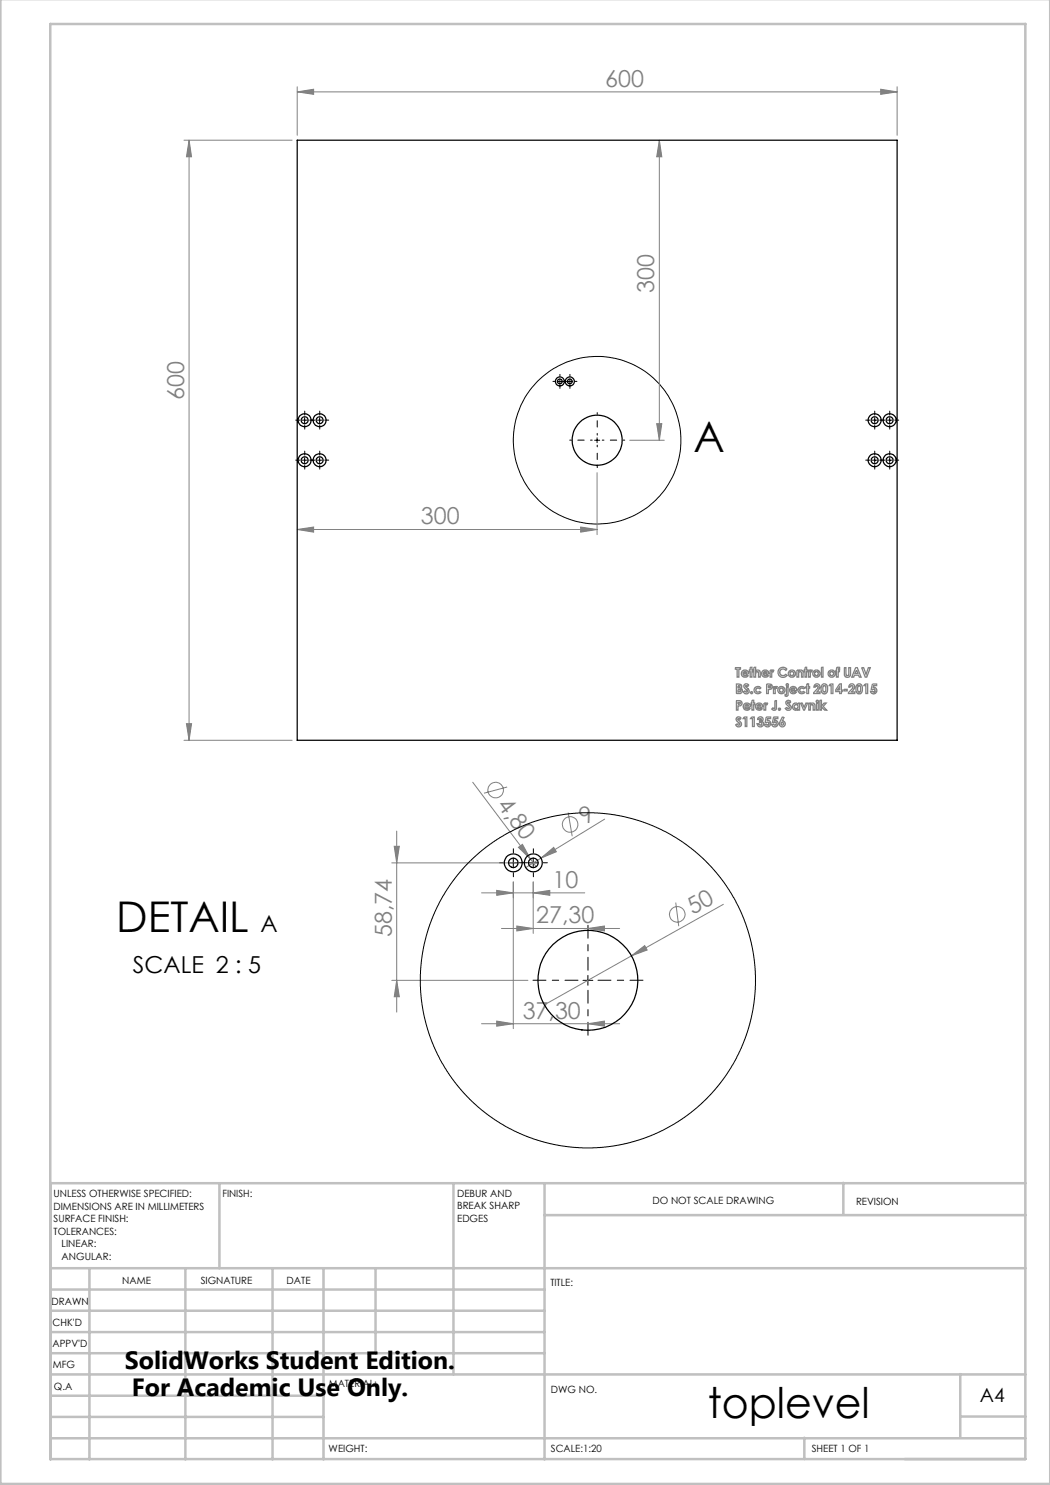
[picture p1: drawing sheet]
<svg xmlns="http://www.w3.org/2000/svg" width="210mm" height="297mm" viewBox="0 0 210 297" stroke-linecap="round" stroke-linejoin="round" font-family="sans-serif">
<g fill="none" stroke="#808080" stroke-width=".2">
<path d="M59.4 18.4l3.3-.6v1.1zM59.4 17.4v9.7M59.4 18.4h120M176.1 17.8l3.3 .6-3.3 .5zM179.4 17.4v9.7M36.8 28h21.6M37.8 28l.5 3.4h-1zM37.8 28v120.1M131.9 28l.5 3.4h-1.1zM131.9 28v60M119.4 94.5v12.4M125.9 88h7"/>
<path d="M131.3 84.7h1.1l-.5 3.3zM59.4 105.9l3.3-.5v1zM59.4 105.9h60M116.1 105.4l3.3 .5-3.3 .5zM36.8 148.1h21.6M37.3 144.7h1l-.5 3.4zM94.5 156.5l11.6 15.3M101.4 157.4l-4.6 1.2M78.4 172.6h24.5M78.8 169.3h1.1l-.6 3.3zM79.3 166.2v36.2M96.3 178.6h20.6"/>
<path d="M99.3 178.1l3.4 .5-3.4 .5zM102.7 176.4v29.3M103.7 169.5l.8-.6 1.6 2.9zM106.1 171.8l1.1 1.6M106.6 178.6l3.4-.5v1zM106.6 176.4v10.3M108.2 171.6l2.5-2.1 .6 .9zM108.2 171.6l-3.1 1.9M113.6 162.5l.8 4.7M120.9 163.8l-12.7 7.8M78.4 196.1h27.2M79.3 196.1l.6 3.3h-1.1z"/>
<path d="M100.3 185.7h23.6M103.4 185.2l3.2 .5-3.2 .5zM117.6 185.7l3.3-.5v1zM126.3 191.2l2.6-2.1 .5 .9zM126.3 191.2l-17.4 9.8M135.1 180.5l.6 4.7M144.7 180.9l-18.4 10.3M96.3 204.7h27.6M99.3 204.2l3.4 .5-3.4 .5zM117.6 204.7l3.3-.5v1z"/>
<circle cx="99.1" cy="158" r="1.56"/>
<circle cx="114" cy="164.9" r="1.56"/>
<circle cx="135.5" cy="182.9" r="1.55"/>
</g>
<g fill="none" stroke="#000" stroke-width=".2">
<path d="M111.5 76.3h1M112 75.8v1M113.5 76.3h1M114 75.8v1M60.4 92h1M60.4 84h1M60.9 83.5v1.1M60.9 91.5v1M63.4 92h1M63.4 84h1M63.9 83.5v1.1M63.9 91.5v1"/>
<path d="M118.9 88h1M119.4 87.6v.9M174.4 92h1M174.4 84h1M174.9 83.5v1.1M174.9 91.5v1M177.4 92h1M177.4 84h1M177.9 83.5v1.1M177.9 91.5v1M101.7 172.6h1.9M102.7 171.6v2"/>
<path d="M105.7 172.6h2M106.6 171.6v2M116.6 196.1h2M117.6 195.1v2"/>
<circle cx="119.4" cy="88.1" r="16.8"/>
</g>
<g fill="none" stroke="#808080" stroke-width=".25">
<path d="M147.1 133.5h1v.3h-.3v1.6h-.4v-1.6h-.3zM147.3 136.8l.9 .1 .1 .5a.4 .4 0 0 0 .1 .6 .55 .55 0 0 1-.6 .7h-.5zM147.6 137.2h.1a.24 .24 0 0 1 .3 .3 .24 .24 0 0 1-.4 .1zM147.6 137.9h.2a.27 .27 0 0 1 .3 .3 .27 .27 0 0 1-.4 .2h-.1zM148.4 134.3a.73 .73 0 0 1 .9-.3 .73 .73 0 0 1 .4 .8h-1.1l.2 .3h.4l.1-.1 .3 .1-.3 .3a.74 .74 0 0 1-.9-.2 .74 .74 0 0 1 0-.9zM148.7 134.4l.4-.1 .3 .2h-.8zM148.9 136.9a.58 .58 0 0 1 .9 .2l-.3 .2a.22 .22 0 0 0-.2-.2 .22 .22 0 0 0-.2 .2 .22 .22 0 0 0 .2 .2l.3 .2a.59 .59 0 0 1 0 1 .59 .59 0 0 1-.9-.3l.3-.2a.27 .27 0 0 0 .2 .3 .27 .27 0 0 0 .3-.3 .27 .27 0 0 0-.2-.3 .68 .68 0 0 1-.4-1zM150 133.5h.4v.5h.2v.3h-.2v1.1h-.4v-1.1h-.1v-.3h.1zM150.8 133.5h.3v.7a.51 .51 0 0 1 .6-.2 .51 .51 0 0 1 .3 .5v.9h-.3v-.6a.33 .33 0 0 0-.4-.5 .33 .33 0 0 0-.2 .6v.5h-.3zM151 137.6l.2-.2 .5-.1 .5 .3-.3 .2-.3-.2a.41 .41 0 0 0-.4 .6 .41 .41 0 0 0 .7 .1l.3 .2a.76 .76 0 0 1-1.1 .1 .76 .76 0 0 1-.1-1zM152.5 134.2a.74 .74 0 0 1 .9-.1 .74 .74 0 0 1 .4 .7h-1.1l.2 .3h.3l.2-.1 .3 .1-.3 .3a.73 .73 0 0 1-1-.3 .73 .73 0 0 1 .1-.9zM152.8 134.4l.4-.1 .2 .2h-.7z"/>
<path d="M153.3 136.8l.9 .1 .2 .3-.1 .6-.6 .1v.8h-.4zM153.7 137.2h.1a.21 .21 0 0 1 .3 .2 .21 .21 0 0 1-.3 .1h-.1zM154 134h.3v.2l.4-.2v.3a.29 .29 0 0 0-.4 .1 .29 .29 0 0 0 0 .4v.6h-.3zM154.7 137.3h.3v.2l.2-.2h.2l-.1 .3-.3 .2v.9h-.3zM155.8 133.8l.4-.3h.7l.5 .3-.2 .3a.67 .67 0 0 0-1-.1 .67 .67 0 0 0 0 1 .67 .67 0 0 0 1-.1l.2 .2-.3 .2a1 1 0 0 1-1.3-.2 1 1 0 0 1 0-1.3zM157.3 137.3h.3v1.5a.38 .38 0 0 1-.1 .4 .38 .38 0 0 1-.5 0v-.3l.2 .1 .1-.2zM158.1 137.5a.73 .73 0 0 1 .8-.1 .73 .73 0 0 1 .4 .7h-1v.2a.44 .44 0 0 0 .7 0l.3 .1-.4 .3a.74 .74 0 0 1-.9-.3 .74 .74 0 0 1 .1-.9zM158.4 137.7l.2-.1 .4 .2h-.7zM159.4 134l.4 .1a.49 .49 0 0 1 .6-.1 .49 .49 0 0 1 .2 .5v.9h-.3v-.6a.34 .34 0 0 0-.3-.5 .34 .34 0 0 0-.3 .6v.5h-.3zM159.8 137.5l.5-.2 .5 .1 .2 .2-.3 .2-.2-.2-.4 .1-.2 .4 .3 .3 .5-.1 .3 .2a.75 .75 0 0 1-1.1 .1 .75 .75 0 0 1-.1-1.1zM161 133.5h.3v.5h.3v.3h-.3v1.1h-.3v-1.1h-.2v-.3h.2zM161.4 136.8h.3v.5h.2v.3h-.2v1.1h-.3v-1.1h-.2v-.3h.2z"/>
<path d="M161.7 134h.3v.2l.4-.2-.1 .3a.28 .28 0 0 0-.3 .2 .28 .28 0 0 0 .1 .3v.6h-.4zM162.9 137a.64 .64 0 0 1 1 0 .64 .64 0 0 1-.2 1l-.3 .4h.6v.3h-1.3v-.2l.6-.6a.39 .39 0 0 0 .3-.4 .39 .39 0 0 0-.3-.3l-.2 .2h-.3zM164.3 133.5h.3v1.9h-.3zM164.5 136.9l.5-.1 .5 .4v1.1l-.4 .4h-.5l-.3-.3-.1-.9zM164.7 137.2a.45 .45 0 0 1 .5 .2 .45 .45 0 0 1 0 .5 .36 .36 0 0 1-.3 .5 .36 .36 0 0 1-.3-.5zM166.1 136.8h.5v1.9h-.4v-1.6h-.4zM167.4 133.6l.5-.1v.3h-.2v.2h.2v.3h-.3v1.1h-.3l-.1-1.4zM167.9 136.8h.4v1.2h.2l-.2 .7h-.4v-.4h-.8v-.3zM167.9 137.4v.6h-.4zM168.8 137.9h.6v.3h-.6zM168.9 133.5h.3v1.3a.29 .29 0 0 0 .3 .3 .29 .29 0 0 0 .3-.4v-1.2h.3v1.2a.64 .64 0 0 1-.7 .8 .64 .64 0 0 1-.5-.8zM169.9 137a.63 .63 0 0 1 .9 0 .63 .63 0 0 1-.1 1l-.4 .4h.7v.3h-1.3v-.2l.6-.6a.43 .43 0 0 0 .3-.3 .43 .43 0 0 0-.3-.5l-.2 .3h-.3z"/>
<path d="M171.1 133.5h.3l.8 1.9h-.3l-.2-.4h-.8l-.2 .4h-.3zM171.3 134l.3 .7h-.6zM171.5 136.9a.7 .7 0 0 1 .8 .1 .7 .7 0 0 1 .2 .8l-.1 .7-.3 .2h-.6l-.3-.5a1.49 1.49 0 0 1 .3-1.3zM171.7 137.2a.44 .44 0 0 1 .4 .2 .44 .44 0 0 1 0 .5 .33 .33 0 0 1 0 .4 .33 .33 0 0 1-.5 0l-.1-.8zM172.3 133.5h.4l.5 1.4 .5-1.4h.4l-.7 1.9h-.4zM173 136.8h.5v1.9h-.3v-1.6h-.4zM174.5 136.8h.8v.3h-.6v.4a.65 .65 0 0 1 .7 .6 .65 .65 0 0 1-.6 .7 .65 .65 0 0 1-.7-.5h.4l.2 .1 .3-.1-.1-.5-.7 .1zM147.3 140.1l.8 .1 .3 .4-.2 .5-.6 .1v.8h-.3zM147.4 143.5a.6 .6 0 0 1 .8 .2l-.2 .2a.19 .19 0 0 0-.3-.2 .19 .19 0 0 0 0 .3l.1 .2a.61 .61 0 0 1 .4 1 .61 .61 0 0 1-1.1-.2l.3-.2a.28 .28 0 0 0 .3 .3 .28 .28 0 0 0 .3-.3 .28 .28 0 0 0-.3-.3 .68 .68 0 0 1-.3-1zM147.6 140.5h.1a.22 .22 0 0 1 .3 .1 .22 .22 0 0 1-.3 .3h-.1zM148.8 140.9a.72 .72 0 0 1 .9-.2 .72 .72 0 0 1 .4 .7h-1.1l.2 .3 .5-.1 .3 .1-.3 .3a.73 .73 0 0 1-.9-.2 .73 .73 0 0 1 0-.9zM148.8 143.4h.6v1.9h-.4v-1.6h-.4z"/>
<path d="M149.1 141l.3-.1 .4 .2h-.8zM150.3 143.4h.5v1.9h-.3v-1.6h-.4zM150.4 140h.3v.6h.3v.3h-.3v1.1h-.3v-1.1h-.2v-.3h.2zM151.3 140.9a.72 .72 0 0 1 .8-.2 .72 .72 0 0 1 .4 .7h-1.1l.3 .3 .5-.1 .2 .1-.2 .3a.73 .73 0 0 1-.9-.2 .73 .73 0 0 1 0-.9zM151.5 141l.4-.1 .3 .2h-.7zM151.6 143.6a.52 .52 0 0 1 .8-.1 .52 .52 0 0 1 0 .8l.3 .3a.65 .65 0 0 1-.6 .8 .65 .65 0 0 1-.7-.7h.4a.32 .32 0 0 0 .4 .3 .32 .32 0 0 0 .2-.4 .32 .32 0 0 0-.5-.1v-.4a.25 .25 0 0 0 .3-.1 .25 .25 0 0 0 0-.3l-.7 .2zM152.8 140.6h.3v.2l.4-.2-.1 .3a.34 .34 0 0 0-.3 .6v.5h-.3zM153.2 143.4h.9v.3h-.6v.4a.64 .64 0 0 1 .6 .6 .64 .64 0 0 1-.5 .7 .64 .64 0 0 1-.7-.6h.3a.28 .28 0 0 0 .4 .2 .28 .28 0 0 0 .1-.4 .28 .28 0 0 0-.4-.1h-.3zM154.7 143.4h.9v.3h-.6l-.1 .4a.64 .64 0 0 1 .7 .6 .64 .64 0 0 1-.5 .7 .64 .64 0 0 1-.8-.6l.5 .2a.29 .29 0 0 0 .4-.1 .29 .29 0 0 0 0-.4 .29 .29 0 0 0-.4 0h-.3l.2-1.1M155 140.1h.3v1.3a.52 .52 0 0 1-.3 .6 .52 .52 0 0 1-.7-.2l.3-.2a.2 .2 0 0 0 .2 .1 .2 .2 0 0 0 .2-.2zM156.5 143.4l.3 .1-.3 .7a.6 .6 0 0 1 .5 .8 .6 .6 0 0 1-.9 .3 .6 .6 0 0 1-.1-.9zM157.2 140.3l.1-.1a.57 .57 0 0 1 .9 .2l-.3 .2a.23 .23 0 0 0-.2-.2 .23 .23 0 0 0-.2 .2 .23 .23 0 0 0 .3 .2l.2 .2a.6 .6 0 0 1 0 1 .6 .6 0 0 1-.9-.3l.3-.2a.27 .27 0 0 0 .2 .3 .27 .27 0 0 0 .3-.3 .27 .27 0 0 0-.2-.3 .67 .67 0 0 1-.5-.9z"/>
<path d="M158.7 140.8l.6-.2 .3 .2v-.2h.3v1.4h-.3v-.1a.72 .72 0 0 1-1-.1 .72 .72 0 0 1 .1-1zM160.1 140.6h.3l.4 .9 .4-.9h.3l-.6 1.4h-.2zM161.7 140.6h.4v.2a.51 .51 0 0 1 .5-.2 .51 .51 0 0 1 .4 .5v.9h-.4v-.6a.34 .34 0 0 0-.3-.5 .34 .34 0 0 0-.2 .6v.5h-.4zM163.3 140.6h.4v1.4h-.4zM164 140h.3v1.2l.5-.6h.4l-.6 .7 .7 .7h-.4l-.6-.6v.6h-.3z"/>
<circle cx="150.3" cy="138.5" r=".2"/>
<circle cx="156.3" cy="138" r=".73"/>
<circle cx="156.3" cy="138" r=".4"/>
<circle cx="157.5" cy="137" r=".22"/>
<circle cx="158.4" cy="134.7" r=".39"/>
<circle cx="158.4" cy="134.7" r=".72"/>
<circle cx="163.3" cy="134.7" r=".39"/>
<circle cx="163.3" cy="134.7" r=".72"/>
<circle cx="166.3" cy="134.7" r=".39"/>
<circle cx="166.3" cy="134.7" r=".71"/>
<circle cx="155.9" cy="141.8" r=".2"/>
<circle cx="156.5" cy="144.7" r=".25"/>
<circle cx="159.2" cy="141.3" r=".4"/>
<circle cx="163.5" cy="140.3" r=".21"/>
</g>
<path d="M115.6 196h-9M117.6 194v-9M117.6 198v9M119.6 196h9" fill="none" stroke="#000" stroke-width=".2" stroke-dasharray="15.2 1.3 1.3 1.3" stroke-dashoffset="12.6"/>
<g fill="none" stroke="#000" stroke-width=".2" stroke-dasharray="15.2 1.3 1.3 1.3">
<path d="M111 76.3h-.4M112 75.3v-.4M112 77.3v.4M113 76.3h-.4M113 76.3h.4M114 75.3v-.4M114 77.3v.4M115 76.3h.4M59.9 92h-.8M59.9 84h-.8M60.9 91v-.8M60.9 93v.8"/>
<path d="M60.9 83v-.8M60.9 85v.8M61.9 92h.8M61.9 84h.8M62.9 84h-.8M62.9 92h-.8M63.9 83v-.8M63.9 85v.8M63.9 91v-.8M63.9 93v.8M64.9 84h.8M64.9 92h.8"/>
<path d="M173.9 92h-.8M173.9 84h-.8M174.9 91v-.8M174.9 93v.8M174.9 83v-.8M174.9 85v.8M175.9 92h.8M175.9 84h.8M176.9 92h-.8M176.9 84h-.8M177.9 91v-.8M177.9 93v.8"/>
<path d="M177.9 83v-.8M177.9 85v.8M178.9 92h.8M178.9 84h.8M100.7 172.6h-.8M102.7 170.6v-.8M102.7 174.6v.8M104.7 172.6h-.8M104.7 172.6h.8M106.7 170.6v-.8M106.7 174.6v.8M108.7 172.6h.8"/>
</g>
<g fill="none" stroke="#c0c0c0" stroke-width=".5">
<path d="M.1 -.1v296.9h209.9v-296.9M10.1 4.8h195v287h-195zM43.9 236.6v17M90.7 236.6v38.3M108.9 236.6v55.3M168.7 236.6v6.3M205.1 236.6h-195v55.3M10.1 253.6h195M10.1 257.9h98.8M17.9 253.6v38.3M37.1 253.6v38.3M54.5 253.6v38.3"/>
<path d="M64.7 253.6v38.3M75.1 253.6v17M108.9 243h96.2M10.1 270.6h98.8M10.1 266.4h98.8M10.1 262.1h98.8M10.1 279.1h54.6M10.1 274.9h195M192.1 274.8v12.7M10.1 287.7h195M10.1 283.4h54.6M160.9 287.5v4.3"/>
<path d="M192.1 283.3h13"/>
</g>
<path d="M118.4 88h-4.5M119.4 87v-4.5M119.4 89v4.5M120.4 88h4.5" fill="none" stroke="#000" stroke-width=".2" stroke-dasharray="15.2 1.3 1.3 1.3" stroke-dashoffset="14.9"/>
<g fill="#808080">
<path d="M103.7 169.5l.8-.6 1.6 2.9z"/>
<path d="M126.3 191.2l2.6-2.1 .5 .9z"/>
<path d="M108.2 171.6l2.5-2.1 .6 .9z"/>
<path d="M106.6 178.6l3.4-.5v1zM99.3 178.1l3.4 .5-3.4 .5z"/>
<path d="M59.4 18.4l3.3-.6v1.1zM176.1 17.8l3.3 .6-3.3 .5zM103.4 185.2l3.2 .5-3.2 .5zM117.6 185.7l3.3-.5v1zM99.3 204.2l3.4 .5-3.4 .5zM117.6 204.7l3.3-.5v1z"/>
<path d="M116.1 105.4l3.3 .5-3.3 .5zM59.4 105.9l3.3-.5v1z"/>
<path d="M131.3 84.7h1.1l-.5 3.3zM131.9 28l.5 3.4h-1.1zM79.3 196.1l.6 3.3h-1.1zM78.8 169.3h1.1l-.6 3.3z"/>
<path d="M37.8 28l.5 3.4h-1zM37.3 144.7h1l-.5 3.4z"/>
</g>
<g fill="none" stroke="#000" stroke-width=".25">
<path d="M59.4 28h120v120.1h-120z"/>
<circle cx="112" cy="76.3" r=".47"/>
<circle cx="112" cy="76.3" r=".89"/>
<circle cx="114" cy="76.3" r=".47"/>
<circle cx="114" cy="76.3" r=".9"/>
<circle cx="60.9" cy="84" r="1.3"/>
<circle cx="60.9" cy="92" r="1.3"/>
<circle cx="60.9" cy="84" r=".69"/>
<circle cx="60.9" cy="92.1" r=".69"/>
<circle cx="63.9" cy="92" r="1.3"/>
<circle cx="63.9" cy="84" r="1.3"/>
<circle cx="63.9" cy="84" r=".69"/>
<circle cx="63.9" cy="92.1" r=".69"/>
<circle cx="119.4" cy="88.1" r="5"/>
<circle cx="174.9" cy="84" r=".7"/>
<circle cx="174.9" cy="92" r=".7"/>
<circle cx="174.9" cy="84" r="1.3"/>
<circle cx="174.9" cy="92" r="1.3"/>
<circle cx="177.9" cy="84" r=".7"/>
<circle cx="177.9" cy="92" r=".7"/>
<circle cx="177.9" cy="84" r="1.3"/>
<circle cx="177.9" cy="92" r="1.3"/>
<circle cx="102.6" cy="172.6" r="1.8"/>
<circle cx="102.7" cy="172.6" r=".95"/>
<circle cx="106.7" cy="172.6" r="1.8"/>
<circle cx="106.7" cy="172.6" r=".96"/>
<circle cx="117.6" cy="196.1" r="10"/>
</g>
<circle cx="117.6" cy="196.1" r="33.5" fill="none" stroke="#000" stroke-width=".2"/>
<g font-size="8.5">
<text x="138.7" y="90.5">A</text>
<text x="23.2" y="186.4">DETAIL</text>
<text x="141.6" y="283.5">toplevel</text>
</g>
<g font-size="5">
<text x="25" y="273.7">SolidWorks Student Edition.</text>
<text x="26.4" y="279.2">For Academic Use Only.</text>
</g>
<g font-size="4.7" fill="#808080">
<text x="121.1" y="17.3">600</text>
<text x="130.9" y="58.6" transform="rotate(-90 130.9 58.6)">300</text>
<text x="36.8" y="80" transform="rotate(-90 36.8 80)">600</text>
<text x="84.2" y="104.9">300</text>
<text x="99.3" y="161.1" transform="rotate(53 99.3 161.1)">4,80</text>
<text x="117.1" y="165" transform="rotate(-31 117.1 165)">9</text>
<text x="110.5" y="177.5">10</text>
<text x="107.3" y="184.7">27,30</text>
<text x="138.5" y="183.1" transform="rotate(-29 138.5 183.1)">50</text>
<text x="78.4" y="187.4" transform="rotate(-90 78.4 187.4)">58,74</text>
<text x="104.5" y="203.7">37,30</text>
</g>
<g font-size="4.7">
<text x="52.1" y="186.4">A</text>
<text x="26.6" y="194.6">SCALE 2 : 5</text>
</g>
<text font-size="3.9" x="196" y="280.4">A4</text>
<g font-size="2">
<text x="10.7" y="239.5">UNLESS OTHERWISE SPECIFIED:</text>
<text x="44.5" y="239.5">FINISH:</text>
<text x="91.4" y="239.4">DEBUR AND</text>
<text x="10.7" y="242">DIMENSIONS ARE IN MILLIMETERS</text>
<text x="10.7" y="244.5">SURFACE FINISH:</text>
<text x="91.4" y="241.9">BREAK SHARP</text>
<text x="91.4" y="244.4">EDGES</text>
<text x="130.5" y="240.8">DO NOT SCALE DRAWING</text>
<text x="171.2" y="241">REVISION</text>
<text x="10.7" y="247">TOLERANCES:</text>
<text x="12.3" y="249.5">LINEAR:</text>
<text x="12.3" y="252">ANGULAR:</text>
<text x="24.4" y="256.9">NAME</text>
<text x="40.1" y="256.8">SIGNATURE</text>
<text x="57.3" y="256.8">DATE</text>
<text x="110.1" y="257.1">TITLE:</text>
<text x="10.3" y="260.9">DRAWN</text>
<text x="10.5" y="269.3">APPV'D</text>
<text x="10.5" y="265.2">CHK'D</text>
<text x="10.6" y="273.6">MFG</text>
<text x="10.8" y="278">Q.A</text>
<text x="65.8" y="277.4">MATERIAL:</text>
<text x="110.2" y="278.5">DWG NO.</text>
<text x="65.7" y="290.4">WEIGHT:</text>
<text x="110.2" y="290.5">SCALE:1:20</text>
<text x="162.4" y="290.4">SHEET 1 OF 1</text>
</g>
</svg>
